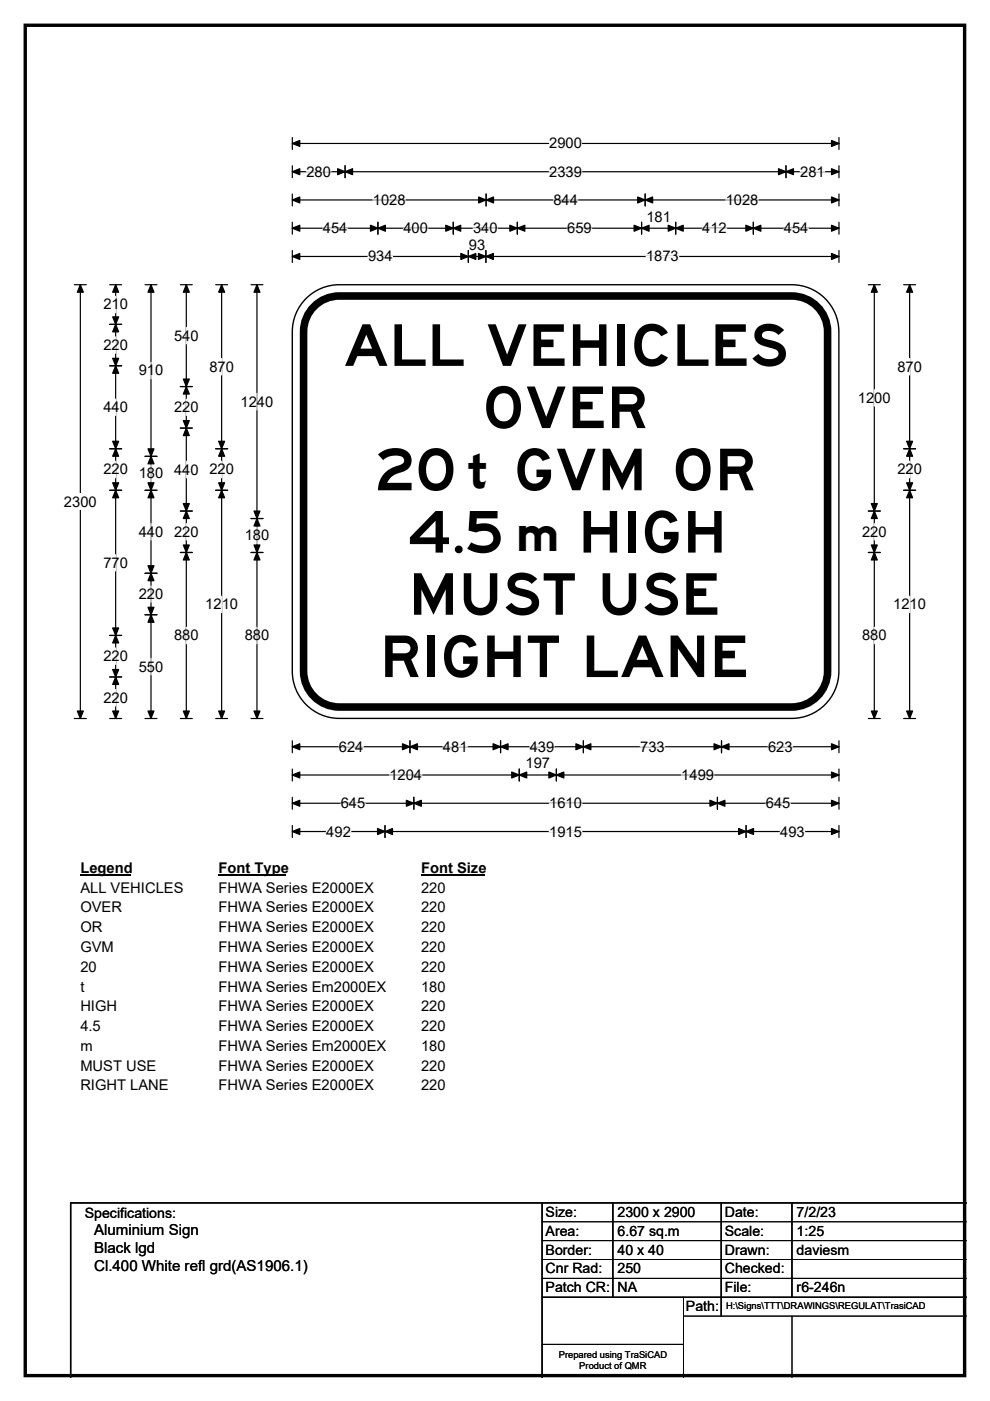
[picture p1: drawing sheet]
<svg xmlns="http://www.w3.org/2000/svg" width="210mm" height="297mm" viewBox="0 0 210 297" stroke-linecap="round" stroke-linejoin="round" font-family="sans-serif">
<path d="M5.4 5.4h199.2v286.3h-199.2z" fill="none" stroke="#000" stroke-width=".72"/>
<path d="M62 30.4h115.9M62 29.1v2.6M177.9 29.1v2.6" fill="none" stroke="#000" stroke-width=".25"/>
<path d="M62 30.4l1.6-.6v1.3zM176.4 29.8l1.5 .6-1.5 .7z" fill="#000" stroke="#000" stroke-width=".25"/>
<path d="M116.5 28.7h6.9v3.5h-6.9z" fill="#fff"/>
<g fill="none" stroke="#000" stroke-width=".25">
<path d="M62 36.4h115.9M62 35.1v2.6M73.2 35.1v2.6M166.7 35.1v2.6M177.9 35.1v2.6M62 41.1v2.6M62 47.1v2.6M62 53.1v2.5M62 42.4h115.9M62 48.4h115.9M62 54.4h115.9M80.2 47.1v2.6"/>
<path d="M96.1 47.1v2.6M99.3 53.1v2.5M103.1 53.1v2.5M103.1 41.1v2.6M109.7 47.1v2.6M136.1 47.1v2.6M136.8 41.1v2.6M143.3 47.1v2.6M159.8 47.1v2.6M177.9 41.1v2.6M177.9 47.1v2.6M177.9 53.1v2.5"/>
<path d="M15.8 60.4h2.5M17 60.4v91.9M15.8 152.3h2.5M62 157.1v2.5M62 158.3h115.9M87 157.1v2.5M106.2 157.1v2.5M123.7 157.1v2.5M153 157.1v2.5M177.9 157.1v2.5M62 163v2.6M62 169v2.6"/>
<path d="M62 175v2.6M62 164.3h115.9M62 170.3h115.9M62 176.3h115.9M81.7 175v2.6M87.8 169v2.6M110.1 163v2.6M118 163v2.6M152.2 169v2.6M158.2 175v2.6M177.9 163v2.6M177.9 169v2.6"/>
<path d="M177.9 175v2.6"/>
</g>
<g fill="#000" stroke="#000" stroke-width=".25">
<path d="M62 36.4l1.6-.6v1.2zM73.2 36.4l1.6-.6v1.2zM71.6 35.8l1.6 .6-1.6 .6zM165.1 35.8l1.6 .6-1.6 .6zM166.7 36.4l1.6-.6v1.2zM176.4 35.8l1.5 .6-1.5 .6zM62 42.4l1.6-.6v1.2zM62 48.4l1.6-.6v1.2zM62 54.4l1.6-.7v1.3zM80.2 48.4l1.5-.6v1.2zM78.6 47.8l1.6 .6-1.6 .6zM94.6 47.8l1.5 .6-1.5 .6z"/>
<path d="M96.1 48.4l1.6-.6v1.2zM99.3 54.4l1.6-.7v1.3zM97.7 53.7l1.6 .7-1.6 .6zM101.5 53.7l1.6 .7-1.6 .6zM103.1 54.4l1.5-.7v1.3zM103.1 42.4l1.6-.6v1.2zM101.5 41.8l1.6 .6-1.6 .6zM108.1 47.8l1.6 .6-1.6 .6zM109.7 48.4l1.6-.6v1.2zM134.5 47.8l1.6 .6-1.6 .6zM136.1 48.4l1.6-.6v1.2zM135.3 41.8l1.5 .6-1.5 .6z"/>
<path d="M136.8 42.4l1.6-.6v1.2zM141.7 47.8l1.6 .6-1.6 .6zM143.3 48.4l1.6-.6v1.2zM158.2 47.8l1.6 .6-1.6 .6zM159.8 48.4l1.6-.6v1.2zM176.4 41.8l1.5 .6-1.5 .6zM176.4 47.8l1.5 .6-1.5 .6zM176.4 53.7l1.5 .7-1.5 .6zM17 60.4l.7 1.6h-1.3zM16.4 150.7h1.3l-.7 1.6zM62 158.3l1.6-.6v1.3zM87 158.3l1.5-.6v1.3z"/>
<path d="M85.4 157.7l1.6 .6-1.6 .7zM104.6 157.7l1.6 .6-1.6 .7zM106.2 158.3l1.6-.6v1.3zM122.2 157.7l1.5 .6-1.5 .7zM123.7 158.3l1.6-.6v1.3zM151.4 157.7l1.6 .6-1.6 .7zM153 158.3l1.6-.6v1.3zM176.4 157.7l1.5 .6-1.5 .7zM62 164.3l1.6-.6v1.3zM62 170.3l1.6-.6v1.2zM62 176.3l1.6-.6v1.2zM81.7 176.3l1.5-.6v1.2z"/>
<path d="M80.1 175.7l1.6 .6-1.6 .6zM87.8 170.3l1.6-.6v1.2zM86.2 169.7l1.6 .6-1.6 .6zM110.1 164.3l1.6-.6v1.3zM108.5 163.7l1.6 .6-1.6 .7zM116.4 163.7l1.6 .6-1.6 .7zM118 164.3l1.6-.6v1.3zM150.6 169.7l1.6 .6-1.6 .6zM152.2 170.3l1.6-.6v1.2zM156.7 175.7l1.5 .6-1.5 .6zM158.2 176.3l1.6-.6v1.2zM176.4 163.7l1.5 .6-1.5 .7z"/>
<path d="M176.4 169.7l1.5 .6-1.5 .6zM176.4 175.7l1.5 .6-1.5 .6z"/>
</g>
<g fill="none" stroke="#fff" stroke-width=".25">
<path d="M65 36.4h5.2M116.5 36.4h6.9M169.7 36.4h5.2M68.5 48.4h5.2M78.1 54.4h5.2M79.1 42.4h6.9M85.6 48.4h5.2M100.3 48.4h5.2M117.4 42.4h5.2M120.3 48.4h5.2M137 54.4h7M148.9 48.4h5.3"/>
<path d="M153.9 42.4h7M166.3 48.4h5.2M71.9 158.3h5.2M94 158.3h5.2M112.4 158.3h5.2M135.8 158.3h5.2M162.9 158.3h5.2M69.2 176.3h5.2M72.3 170.3h5.2M82.6 164.3h6.9M116.5 176.3h6.9M116.5 170.3h6.9"/>
<path d="M144.5 164.3h6.9M162.5 170.3h5.2M165.5 176.3h5.2"/>
</g>
<path d="M13.6 104.6h6.9v3.5h-6.9z" fill="#fff"/>
<g fill="none" stroke="#000" stroke-width=".25">
<path d="M23.3 68.8h2.5M23.3 77.6h2.5M23.3 60.4h2.5M24.5 60.4v91.9M30.8 60.4h2.5M32 60.4v91.9M38.2 60.4h2.6M39.5 60.4v91.9M45.7 60.4h2.6M47 60.4v91.9M53.2 60.4h2.6M54.5 60.4v91.9"/>
<path d="M184.2 60.4h2.5M185.4 60.4v91.9M191.7 60.4h2.5M192.9 60.4v91.9M23.3 95.1h2.5M30.8 96.8h2.5M38.2 82h2.6M38.2 90.8h2.6M45.7 95.1h2.6M191.7 95.1h2.5M23.3 103.9h2.5M30.8 103.9h2.5"/>
<path d="M38.2 108.4h2.6M38.2 117.1h2.6M45.7 103.9h2.6M53.2 117.1h2.6M53.2 109.9h2.6M184.2 108.4h2.5M184.2 117.1h2.5M191.7 103.9h2.5M23.3 134.7h2.5M30.8 121.5h2.5M30.8 130.3h2.5M23.3 143.5h2.5"/>
<path d="M23.3 152.3h2.5M30.8 152.3h2.5M38.2 152.3h2.6M45.7 152.3h2.6M53.2 152.3h2.6M184.2 152.3h2.5M191.7 152.3h2.5"/>
</g>
<g fill="#000" stroke="#000" stroke-width=".25">
<path d="M24.5 68.8l.7 1.6h-1.3zM23.9 76h1.3l-.7 1.6zM24.5 60.4l.7 1.6h-1.3zM23.9 67.2h1.3l-.7 1.6zM24.5 77.6l.7 1.5h-1.3zM32 60.4l.7 1.6h-1.3zM39.5 60.4l.7 1.6h-1.3zM47 60.4l.6 1.6h-1.2zM54.5 60.4l.6 1.6h-1.2zM185.4 60.4l.7 1.6h-1.3zM192.9 60.4l.7 1.6h-1.3zM23.9 93.6h1.3l-.7 1.5z"/>
<path d="M24.5 95.1l.7 1.6h-1.3zM32 96.8l.7 1.5h-1.3zM31.4 95.2h1.3l-.7 1.6zM39.5 82l.7 1.5h-1.3zM38.9 89.2h1.3l-.7 1.6zM38.9 80.4h1.3l-.7 1.6zM39.5 90.8l.7 1.6h-1.3zM47 95.1l.6 1.6h-1.2zM46.4 93.6h1.2l-.6 1.5zM192.9 95.1l.7 1.6h-1.3zM192.3 93.6h1.3l-.7 1.5zM23.9 102.4h1.3l-.7 1.5z"/>
<path d="M24.5 103.9l.7 1.6h-1.3zM31.4 102.4h1.3l-.7 1.5zM32 103.9l.7 1.6h-1.3zM38.9 106.8h1.3l-.7 1.6zM39.5 108.4l.7 1.5h-1.3zM38.9 115.5h1.3l-.7 1.6zM39.5 117.1l.7 1.6h-1.3zM46.4 102.4h1.2l-.6 1.5zM47 103.9l.6 1.6h-1.2zM54.5 109.9l.6 1.6h-1.2zM53.9 115.5h1.2l-.6 1.6zM53.9 108.4h1.2l-.6 1.5z"/>
<path d="M54.5 117.1l.6 1.6h-1.2zM185.4 108.4l.7 1.5h-1.3zM184.8 115.5h1.3l-.7 1.6zM184.8 106.8h1.3l-.7 1.6zM185.4 117.1l.7 1.6h-1.3zM192.3 102.4h1.3l-.7 1.5zM192.9 103.9l.7 1.6h-1.3zM23.9 133.1h1.3l-.7 1.6zM24.5 134.7l.7 1.6h-1.3zM31.4 120h1.3l-.7 1.5zM32 121.5l.7 1.6h-1.3zM31.4 128.8h1.3l-.7 1.5z"/>
<path d="M32 130.3l.7 1.6h-1.3zM23.9 141.9h1.3l-.7 1.6zM24.5 143.5l.7 1.6h-1.3zM23.9 150.7h1.3l-.7 1.6zM31.4 150.7h1.3l-.7 1.6zM38.9 150.7h1.3l-.7 1.6zM46.4 150.7h1.2l-.6 1.6zM53.9 150.7h1.2l-.6 1.6zM184.8 150.7h1.3l-.7 1.6zM192.3 150.7h1.3l-.7 1.6z"/>
</g>
<g fill="none" stroke="#fff" stroke-width=".25">
<path d="M24.5 62.8v3.5M24.5 71.4v3.5M32 76.8v3.5M39.5 69.4v3.5M47 76v3.5M192.9 76v3.5M24.5 84.6v3.5M24.5 97.8v3.5M32 98.6v3.5M39.5 84.6v3.5M39.5 97.8v3.5M47 97.8v3.5"/>
<path d="M54.5 83.4v3.5M185.4 82.6v3.5M192.9 97.8v3.5M24.5 117.6v3.5M32 111v3.5M39.5 111v3.5M54.5 111.8v3.5M185.4 111v3.5M24.5 137.4v3.5M32 124.2v3.5M32 139.6v3.5M39.5 133v3.5"/>
<path d="M47 126.4v3.5M54.5 133v3.5M185.4 133v3.5M192.9 126.4v3.5M24.5 146.2v3.5"/>
</g>
<path d="M17 182.3h10.8v3.5h-10.8z" fill="#fff"/>
<path d="M17 185.6h10.8" fill="none" stroke="#000" stroke-width=".32"/>
<path d="M46.3 182.3h14.4v3.5h-14.4z" fill="#fff"/>
<path d="M46.3 185.6h14.4" fill="none" stroke="#000" stroke-width=".32"/>
<path d="M89.3 182.3h13.5v3.5h-13.5z" fill="#fff"/>
<path d="M89.3 185.6h13.5" fill="none" stroke="#000" stroke-width=".32"/>
<g fill="#fff">
<path d="M17 186.5h21.8v3.5h-21.8z"/>
<path d="M46.3 186.5h32.9v3.5h-32.9z"/>
<path d="M89.3 186.5h5.2v3.5h-5.2z"/>
<path d="M17 190.7h8.8v3.5h-8.8z"/>
<path d="M46.3 190.7h32.9v3.5h-32.9z"/>
<path d="M89.3 190.7h5.2v3.5h-5.2z"/>
<path d="M17 194.9h4.7v3.5h-4.7z"/>
<path d="M46.3 194.9h32.9v3.5h-32.9z"/>
<path d="M89.3 194.9h5.2v3.5h-5.2z"/>
<path d="M17 199.1h7.1v3.4h-7.1z"/>
<path d="M46.3 199.1h32.9v3.4h-32.9z"/>
<path d="M89.3 199.1h5.2v3.4h-5.2z"/>
<path d="M17 203.2h3.5v3.5h-3.5z"/>
<path d="M46.3 203.2h32.9v3.5h-32.9z"/>
<path d="M89.3 203.2h5.2v3.5h-5.2z"/>
<path d="M17 207.4h.9v3.5h-.9z"/>
<path d="M46.3 207.4h35.5v3.5h-35.5z"/>
<path d="M89.3 207.4h5.2v3.5h-5.2z"/>
<path d="M17 211.6h7.8v3.5h-7.8z"/>
<path d="M46.3 211.6h32.9v3.5h-32.9z"/>
<path d="M89.3 211.6h5.2v3.5h-5.2z"/>
<path d="M17 215.8h4.4v3.5h-4.4z"/>
<path d="M46.3 215.8h32.9v3.5h-32.9z"/>
<path d="M89.3 215.8h5.2v3.5h-5.2z"/>
<path d="M17 220h2.6v3.5h-2.6z"/>
<path d="M46.3 220h35.5v3.5h-35.5z"/>
<path d="M89.3 220h5.2v3.5h-5.2z"/>
<path d="M17 224.2h16.1v3.5h-16.1z"/>
<path d="M46.3 224.2h32.9v3.5h-32.9z"/>
<path d="M89.3 224.2h5.2v3.5h-5.2z"/>
<path d="M17 228.4h18.7v3.5h-18.7z"/>
<path d="M46.3 228.4h32.9v3.5h-32.9z"/>
<path d="M89.3 228.4h5.2v3.5h-5.2z"/>
</g>
<path d="M64.5 63.7a10 10 0 0 1 7.5-3.3h95.9a10 10 0 0 1 10 9.9v72a10 10 0 0 1-10 10h-95.9a10 10 0 0 1-10-10v-72a9.9 9.9 0 0 1 2.5-6.6z" fill-rule="evenodd" fill="#fff" stroke="#fff" stroke-width=".21"/>
<path d="M66.2 65.4a7.6 7.6 0 0 1 5.8-2.6h95.9a7.6 7.6 0 0 1 7.6 7.5v72a7.6 7.6 0 0 1-7.6 7.6h-95.9a7.6 7.6 0 0 1-7.6-7.6v-72a7.6 7.6 0 0 1 1.8-4.9z" fill="none" stroke="#000" stroke-width="1.6"/>
<path d="M64.5 63.7a10 10 0 0 1 7.5-3.3h95.9a10 10 0 0 1 10 9.9v72a10 10 0 0 1-10 10h-95.9a10 10 0 0 1-10-10v-72a9.9 9.9 0 0 1 2.5-6.6zM115 255v37M130 255v20M153 255v24M168 255v20M205 255h-190v37M115 275h90" fill="none" stroke="#000" stroke-width=".3"/>
<path d="M115 259h90M115 263h90M115 267h90M115 271h90M145 279h60M145 275v17M168 279v13M115 285h30" fill="none" stroke="#000" stroke-width=".21"/>
<g font-size="12.2">
<text x="72.8" y="77.6">ALL VEHICLES</text>
<text x="102.2" y="90.8">OVER</text>
<text x="79.6" y="104">20</text>
<text x="108.9" y="104">GVM OR</text>
<text x="86.6" y="117.2">4.5</text>
<text x="122.6" y="117.2">HIGH</text>
<text x="86.7" y="130.3">MUST USE</text>
<text x="80.6" y="143.6">RIGHT LANE</text>
</g>
<g font-size="10">
<text x="98.7" y="103.5">t</text>
<text x="108.7" y="116.7">m</text>
</g>
<g font-size="3.2">
<text x="20" y="261.9">Aluminium Sign</text>
<text x="20" y="265.7">Black lgd</text>
<text x="20" y="269.6">Cl.400 White refl grd(AS1906.1)</text>
</g>
<g font-size="3.1">
<text x="116.5" y="31.5">2900</text>
<text x="65" y="37.5">280</text>
<text x="116.5" y="37.5">2339</text>
<text x="169.7" y="37.5">281</text>
<text x="79.1" y="43.5">1028</text>
<text x="117.4" y="43.5">844</text>
<text x="137.1" y="47">181</text>
<text x="153.9" y="43.5">1028</text>
<text x="68.5" y="49.4">454</text>
<text x="85.6" y="49.4">400</text>
<text x="99.5" y="53">93</text>
<text x="100.3" y="49.4">340</text>
<text x="120.3" y="49.4">659</text>
<text x="148.9" y="49.4">412</text>
<text x="166.3" y="49.4">454</text>
<text x="78.1" y="55.4">934</text>
<text x="137" y="55.4">1873</text>
<text x="21.9" y="65.6">210</text>
<text x="21.9" y="74.2">220</text>
<text x="36.9" y="72.2">540</text>
<text x="29.4" y="79.6">910</text>
<text x="44.4" y="78.8">870</text>
<text x="190.3" y="78.8">870</text>
<text x="21.9" y="87.4">440</text>
<text x="36.9" y="87.4">220</text>
<text x="51" y="86.2">1240</text>
<text x="182" y="85.4">1200</text>
<text x="21.9" y="100.6">220</text>
<text x="29.4" y="101.4">180</text>
<text x="36.9" y="100.6">440</text>
<text x="44.4" y="100.6">220</text>
<text x="190.3" y="100.6">220</text>
<text x="13.6" y="107.4">2300</text>
<text x="29.4" y="113.8">440</text>
<text x="36.9" y="113.8">220</text>
<text x="182.8" y="113.8">220</text>
<text x="51.9" y="114.6">180</text>
<text x="21.9" y="120.4">770</text>
<text x="29.4" y="127">220</text>
<text x="43.5" y="129.2">1210</text>
<text x="189.5" y="129.2">1210</text>
<text x="36.9" y="135.8">880</text>
<text x="51.9" y="135.8">880</text>
<text x="182.8" y="135.8">880</text>
<text x="21.9" y="140.2">220</text>
<text x="29.4" y="142.4">550</text>
<text x="21.9" y="149">220</text>
<text x="71.9" y="159.4">624</text>
<text x="94" y="159.4">481</text>
<text x="112.4" y="159.4">439</text>
<text x="135.8" y="159.4">733</text>
<text x="162.9" y="159.4">623</text>
<text x="82.6" y="165.4">1204</text>
<text x="111.5" y="162.9">197</text>
<text x="144.5" y="165.4">1499</text>
<text x="72.3" y="171.4">645</text>
<text x="116.5" y="171.4">1610</text>
<text x="162.5" y="171.4">645</text>
<text x="69.2" y="177.4">492</text>
<text x="116.5" y="177.4">1915</text>
<text x="165.5" y="177.4">493</text>
<text x="17" y="185.1">Legend</text>
<text x="46.3" y="185.1">Font Type</text>
<text x="89.3" y="185.1">Font Size</text>
<text x="17" y="189.3">ALL VEHICLES</text>
<text x="46.3" y="189.3">FHWA Series E2000EX</text>
<text x="89.3" y="189.3">220</text>
<text x="17" y="193.5">OVER</text>
<text x="17" y="197.7">OR</text>
<text x="46.3" y="193.5">FHWA Series E2000EX</text>
<text x="46.3" y="197.7">FHWA Series E2000EX</text>
<text x="89.3" y="193.5">220</text>
<text x="89.3" y="197.7">220</text>
<text x="17" y="201.8">GVM</text>
<text x="46.3" y="201.8">FHWA Series E2000EX</text>
<text x="89.3" y="201.8">220</text>
<text x="17" y="206">20</text>
<text x="46.3" y="206">FHWA Series E2000EX</text>
<text x="89.3" y="206">220</text>
<text x="17" y="210.2">t</text>
<text x="17" y="214.4">HIGH</text>
<text x="46.3" y="210.2">FHWA Series Em2000EX</text>
<text x="46.3" y="214.4">FHWA Series E2000EX</text>
<text x="89.3" y="210.2">180</text>
<text x="89.3" y="214.4">220</text>
<text x="17" y="218.6">4.5</text>
<text x="46.3" y="218.6">FHWA Series E2000EX</text>
<text x="89.3" y="218.6">220</text>
<text x="17" y="222.8">m</text>
<text x="17" y="227">MUST USE</text>
<text x="46.3" y="222.8">FHWA Series Em2000EX</text>
<text x="46.3" y="227">FHWA Series E2000EX</text>
<text x="89.3" y="222.8">180</text>
<text x="89.3" y="227">220</text>
<text x="17" y="231.2">RIGHT LANE</text>
<text x="46.3" y="231.2">FHWA Series E2000EX</text>
<text x="89.3" y="231.2">220</text>
</g>
<g font-size="3">
<text x="115.7" y="258">Size:</text>
<text x="131" y="258">2300 x 2900</text>
<text x="153.7" y="258">Date:</text>
<text x="169" y="258">7/2/23</text>
<text x="18" y="258.2">Specifications:</text>
<text x="115.7" y="262">Area:</text>
<text x="131" y="262">6.67 sq.m</text>
<text x="153.7" y="262">Scale:</text>
<text x="169" y="262">1:25</text>
<text x="115.7" y="266">Border:</text>
<text x="115.7" y="270">Cnr Rad:</text>
<text x="131" y="266">40 x 40</text>
<text x="131" y="270">250</text>
<text x="153.7" y="266">Drawn:</text>
<text x="153.7" y="270">Checked:</text>
<text x="169" y="266">daviesm</text>
<text x="115.7" y="274">Patch CR:</text>
<text x="131" y="274">NA</text>
<text x="153.7" y="274">File:</text>
<text x="169" y="274">r6-246n</text>
<text x="145.5" y="278">Path:</text>
</g>
<g font-size="2">
<text x="154" y="277.6">H:\Signs\TTT\DRAWINGS\REGULAT\TrasiCAD</text>
<text x="118.5" y="287.8">Prepared using TraSiCAD</text>
<text x="122.9" y="290.2">Product of QMR</text>
</g>
</svg>
